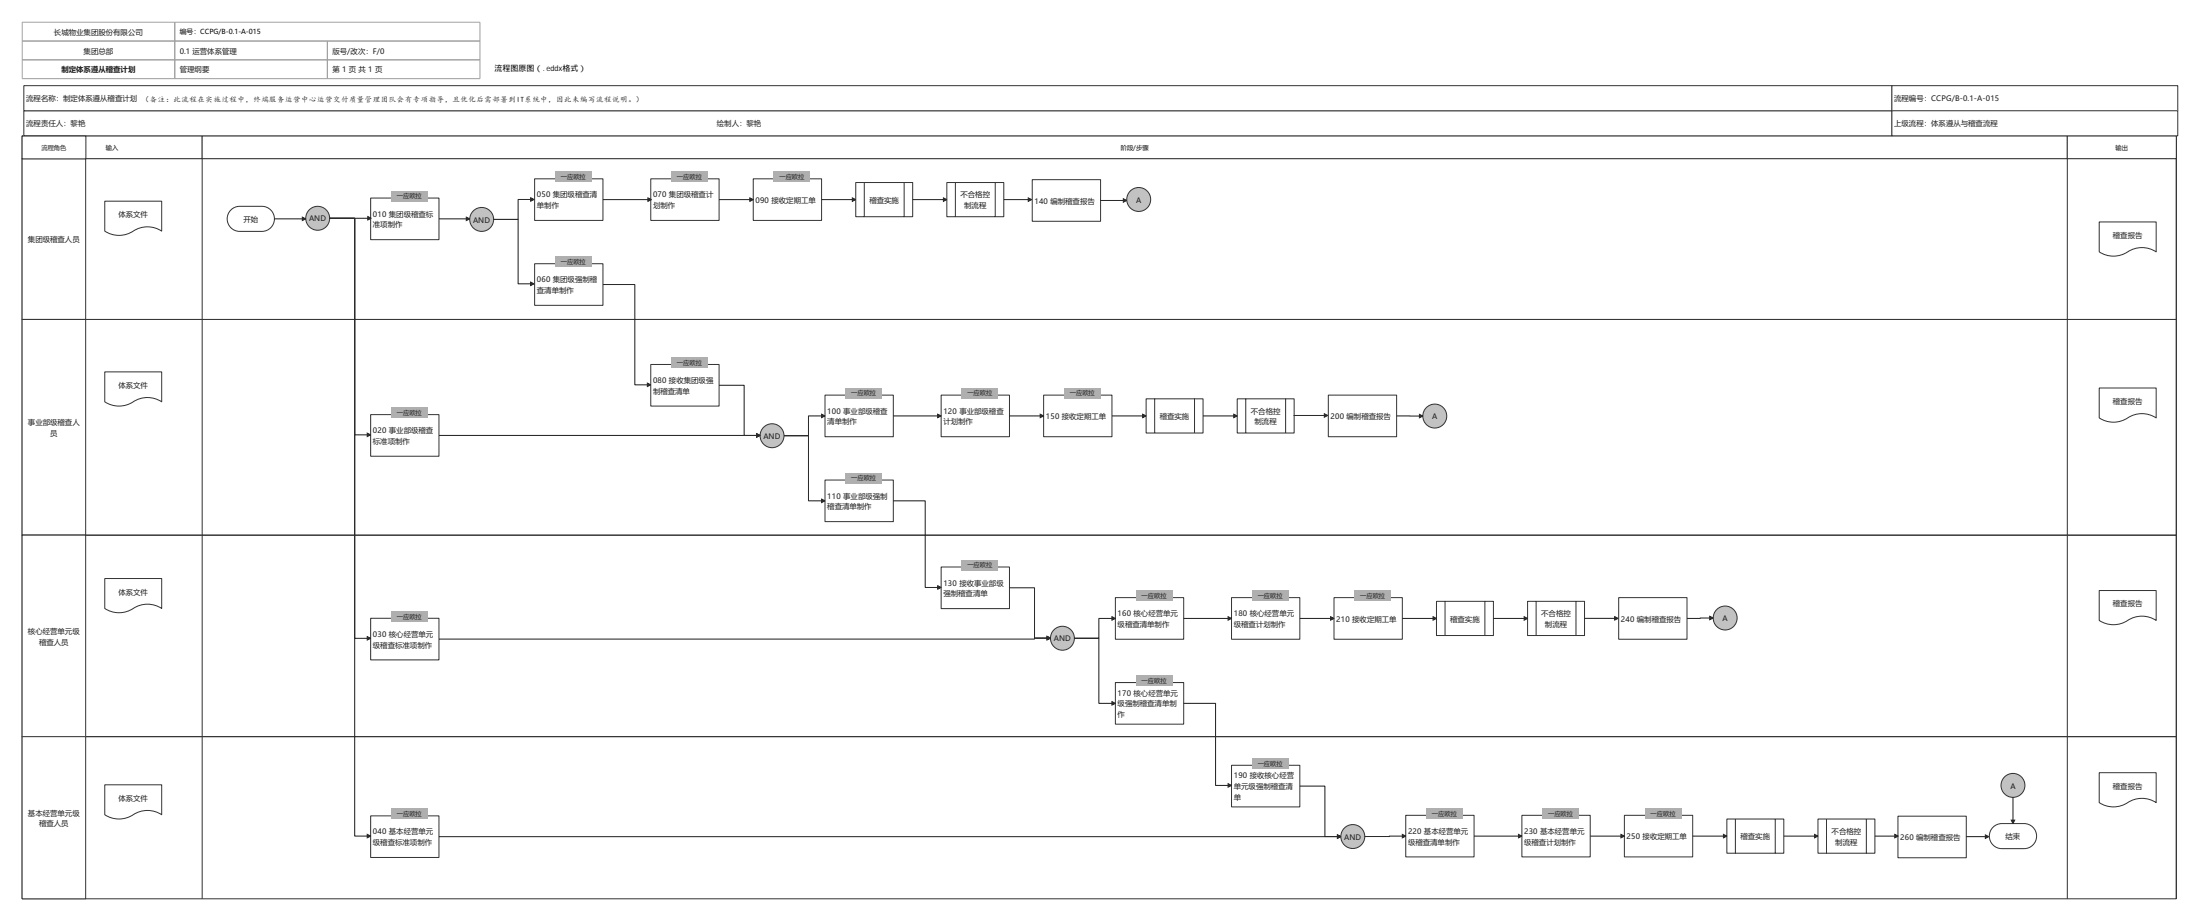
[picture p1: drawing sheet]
<svg xmlns="http://www.w3.org/2000/svg" width="1022mm" height="428mm" viewBox="0 0 1022 428" stroke-linecap="round" stroke-linejoin="round" font-family="sans-serif">
<path d="M10 74h1001v74h-1001z" fill="none" stroke="#323232" stroke-width=".46"/>
<path d="M10 74h30v74h-30z" fill="#fff"/>
<path d="M10 74h30v74h-30zM10 148h1001v100h-1001z" fill="none" stroke="#323232" stroke-width=".46"/>
<path d="M10 148h30v100h-30z" fill="#fff"/>
<path d="M10 148h30v100h-30zM10 248h1001v94h-1001z" fill="none" stroke="#323232" stroke-width=".46"/>
<path d="M10 248h30v94h-30z" fill="#fff"/>
<path d="M10 248h30v94h-30zM10 342h1001v75h-1001z" fill="none" stroke="#323232" stroke-width=".46"/>
<path d="M10 342h30v75h-30z" fill="#fff"/>
<path d="M94 63v354M10 342h30v75h-30z" fill="none" stroke="#323232" stroke-width=".46"/>
<path d="M10 63h84v11h-84z" fill="#fff"/>
<path d="M10 63h84v11h-84zM961 63v354" fill="none" stroke="#323232" stroke-width=".46"/>
<path d="M94 63h867v11h-867z" fill="#fff"/>
<path d="M94 63h867v11h-867zM1011 63v354" fill="none" stroke="#323232" stroke-width=".46"/>
<path d="M961 63h50v11h-50z" fill="#fff"/>
<path d="M961 63h50v11h-50z" fill="none" stroke="#323232" stroke-width=".46"/>
<path d="M11 51h868v12h-868z" fill="#fff"/>
<path d="M11 51h868v12h-868z" fill="none" stroke="#323232" stroke-width=".46"/>
<path d="M11 40h868v11h-868z" fill="#fff"/>
<path d="M11 40h868v11h-868z" fill="none" stroke="#323232" stroke-width=".46"/>
<path d="M879 40h133v11h-133z" fill="#fff"/>
<path d="M879 40h133v11h-133z" fill="none" stroke="#323232" stroke-width=".46"/>
<path d="M879 51h133v12h-133z" fill="#fff"/>
<path d="M879 51h133v12h-133z" fill="none" stroke="#323232" stroke-width=".46"/>
<path d="M10 63h30v11h-30z" fill="#fff"/>
<path d="M10 63h30v11h-30z" fill="none" stroke="#323232" stroke-width=".46"/>
<path d="M107 97l3-1h12a6 6 0 0 1 6 6 6 6 0 0 1-6 5h-11a6 6 0 0 1-5-3 6 6 0 0 1 1-7z" fill="#fff"/>
<path d="M107 97l3-1h12a6 6 0 0 1 6 6 6 6 0 0 1-6 5h-11a6 6 0 0 1-5-3 6 6 0 0 1 1-7z" fill="none" stroke="#323232" stroke-width=".46"/>
<path d="M926 384l3-2h12a6 6 0 0 1 5 6 6 6 0 0 1-5 6h-11a6 6 0 0 1-5-4 6 6 0 0 1 1-6z" fill="#fff"/>
<path d="M926 384l3-2h12a6 6 0 0 1 5 6 6 6 0 0 1-5 6h-11a6 6 0 0 1-5-4 6 6 0 0 1 1-6z" fill="none" stroke="#323232" stroke-width=".46"/>
<path d="M172 92h32v19h-32z" fill="#fff"/>
<path d="M172 92h32v19h-32z" fill="none" stroke="#323232" stroke-width=".46"/>
<path d="M182 89h17v4h-17z" fill="#afafaf"/>
<circle cx="148" cy="101" r="6" fill="#c2c2c2"/>
<circle cx="148" cy="101" r="6" fill="none" stroke="#323232" stroke-width=".46"/>
<path d="M398 85h26v16h-26z" fill="#fff"/>
<path d="M398 85h26v16h-26zM402 85v16zM420 85v16z" fill="none" stroke="#323232" stroke-width=".46"/>
<circle cx="529" cy="93" r="6" fill="#c2c2c2"/>
<circle cx="529" cy="93" r="6" fill="none" stroke="#323232" stroke-width=".46"/>
<path d="M49 93h26v14a13 13 0 0 0-15 1l-6 1-5-2z" fill="#fff"/>
<path d="M49 93h26v14a13 13 0 0 0-15 1l-6 1-5-2z" fill="none" stroke="#323232" stroke-width=".46"/>
<path d="M128 102h12" fill="none" stroke="#191919" stroke-width=".46"/>
<path d="M140 101l2 1h-2z" fill="#191919"/>
<path d="M140 101l2 1h-2zM153 101h18" fill="none" stroke="#191919" stroke-width=".46"/>
<path d="M171 101h2l-2 1z" fill="#191919"/>
<path d="M171 101h2l-2 1z" fill="none" stroke="#191919" stroke-width=".46"/>
<path d="M172 192h32v20h-32z" fill="#fff"/>
<path d="M172 192h32v20h-32z" fill="none" stroke="#323232" stroke-width=".46"/>
<path d="M182 189h17v5h-17z" fill="#afafaf"/>
<path d="M172 287h32v19h-32z" fill="#fff"/>
<path d="M172 287h32v19h-32z" fill="none" stroke="#323232" stroke-width=".46"/>
<path d="M182 284h17v4h-17z" fill="#afafaf"/>
<path d="M172 379h32v19h-32z" fill="#fff"/>
<path d="M172 379h32v19h-32z" fill="none" stroke="#323232" stroke-width=".46"/>
<path d="M182 375h17v5h-17z" fill="#afafaf"/>
<path d="M153 101h12v101h6" fill="none" stroke="#191919" stroke-width=".46"/>
<path d="M171 201l1 1-1 1z" fill="#191919"/>
<path d="M153 101h12v195h6M171 201l1 1-1 1z" fill="none" stroke="#191919" stroke-width=".46"/>
<path d="M171 296h1l-1 1z" fill="#191919"/>
<path d="M153 101h12v287h6M171 296h1l-1 1z" fill="none" stroke="#191919" stroke-width=".46"/>
<path d="M171 387l1 1-1 1z" fill="#191919"/>
<path d="M171 387l1 1-1 1z" fill="none" stroke="#191919" stroke-width=".46"/>
<circle cx="224" cy="102" r="6" fill="#c2c2c2"/>
<circle cx="224" cy="102" r="6" fill="none" stroke="#323232" stroke-width=".46"/>
<path d="M204 102h13" fill="none" stroke="#191919" stroke-width=".46"/>
<path d="M217 101l1 1h-1z" fill="#191919"/>
<path d="M217 101l1 1h-1z" fill="none" stroke="#191919" stroke-width=".46"/>
<path d="M248 83h32v19h-32z" fill="#fff"/>
<path d="M248 83h32v19h-32z" fill="none" stroke="#323232" stroke-width=".46"/>
<path d="M258 80h17v4h-17z" fill="#afafaf"/>
<path d="M248 122h32v20h-32z" fill="#fff"/>
<path d="M248 122h32v20h-32z" fill="none" stroke="#323232" stroke-width=".46"/>
<path d="M258 119h17v5h-17z" fill="#afafaf"/>
<path d="M247 93h-6v9h-12" fill="none" stroke="#191919" stroke-width=".46"/>
<path d="M247 92l1 1h-1z" fill="#191919"/>
<path d="M247 92l1 1h-1zM229 102h12v30h6" fill="none" stroke="#191919" stroke-width=".46"/>
<path d="M247 131l1 1-1 1z" fill="#191919"/>
<path d="M247 131l1 1-1 1z" fill="none" stroke="#191919" stroke-width=".46"/>
<path d="M302 169h32v20h-32z" fill="#fff"/>
<path d="M302 169h32v20h-32z" fill="none" stroke="#323232" stroke-width=".46"/>
<path d="M312 166h17v5h-17z" fill="#afafaf"/>
<path d="M302 83h32v19h-32z" fill="#fff"/>
<path d="M302 83h32v19h-32z" fill="none" stroke="#323232" stroke-width=".46"/>
<path d="M312 80h17v4h-17z" fill="#afafaf"/>
<path d="M280 93h21" fill="none" stroke="#191919" stroke-width=".46"/>
<path d="M301 92l2 1h-2z" fill="#191919"/>
<path d="M301 92l2 1h-2zM280 132h15v47h6" fill="none" stroke="#191919" stroke-width=".46"/>
<path d="M301 178l1 1h-1z" fill="#191919"/>
<path d="M301 178l1 1h-1z" fill="none" stroke="#191919" stroke-width=".46"/>
<path d="M350 83h32v19h-32z" fill="#fff"/>
<path d="M350 83h32v19h-32z" fill="none" stroke="#323232" stroke-width=".46"/>
<path d="M360 80h17v4h-17z" fill="#afafaf"/>
<path d="M334 93h14" fill="none" stroke="#191919" stroke-width=".46"/>
<path d="M348 92l2 1h-2z" fill="#191919"/>
<path d="M348 92l2 1h-2z" fill="none" stroke="#191919" stroke-width=".46"/>
<path d="M440 85h26v16h-26z" fill="#fff"/>
<path d="M440 85h26v16h-26zM444 85v16zM462 85v16z" fill="none" stroke="#323232" stroke-width=".46"/>
<path d="M382 93h14" fill="none" stroke="#191919" stroke-width=".46"/>
<path d="M396 92l2 1h-2z" fill="#191919"/>
<path d="M396 92l2 1h-2zM424 93h14" fill="none" stroke="#191919" stroke-width=".46"/>
<path d="M438 92l2 1h-2z" fill="#191919"/>
<path d="M438 92l2 1h-2z" fill="none" stroke="#191919" stroke-width=".46"/>
<path d="M533 185h26v16h-26z" fill="#fff"/>
<path d="M533 185h26v16h-26zM537 185v16zM555 185v16z" fill="none" stroke="#323232" stroke-width=".46"/>
<circle cx="359" cy="202" r="6" fill="#c2c2c2"/>
<circle cx="359" cy="202" r="6" fill="none" stroke="#323232" stroke-width=".46"/>
<path d="M383 183h32v20h-32z" fill="#fff"/>
<path d="M383 183h32v20h-32z" fill="none" stroke="#323232" stroke-width=".46"/>
<path d="M393 180h17v5h-17z" fill="#afafaf"/>
<path d="M383 223h32v19h-32z" fill="#fff"/>
<path d="M383 223h32v19h-32z" fill="none" stroke="#323232" stroke-width=".46"/>
<path d="M393 220h17v4h-17z" fill="#afafaf"/>
<path d="M382 193h-6v9h-12" fill="none" stroke="#191919" stroke-width=".46"/>
<path d="M382 192l1 1-1 1z" fill="#191919"/>
<path d="M382 192l1 1-1 1zM364 202h12v31h6" fill="none" stroke="#191919" stroke-width=".46"/>
<path d="M382 232l1 1h-1z" fill="#191919"/>
<path d="M382 232l1 1h-1z" fill="none" stroke="#191919" stroke-width=".46"/>
<path d="M437 183h32v20h-32z" fill="#fff"/>
<path d="M437 183h32v20h-32z" fill="none" stroke="#323232" stroke-width=".46"/>
<path d="M447 180h17v5h-17z" fill="#afafaf"/>
<path d="M415 193h21" fill="none" stroke="#191919" stroke-width=".46"/>
<path d="M436 192l1 1-1 1z" fill="#191919"/>
<path d="M436 192l1 1-1 1z" fill="none" stroke="#191919" stroke-width=".46"/>
<path d="M485 183h32v20h-32z" fill="#fff"/>
<path d="M485 183h32v20h-32z" fill="none" stroke="#323232" stroke-width=".46"/>
<path d="M495 180h16v5h-16z" fill="#afafaf"/>
<path d="M469 193h14" fill="none" stroke="#191919" stroke-width=".46"/>
<path d="M483 192l2 1-2 1z" fill="#191919"/>
<path d="M483 192l2 1-2 1z" fill="none" stroke="#191919" stroke-width=".46"/>
<path d="M575 185h26v16h-26z" fill="#fff"/>
<path d="M575 185h26v16h-26zM579 185v16zM597 185v16z" fill="none" stroke="#323232" stroke-width=".46"/>
<path d="M517 193h14" fill="none" stroke="#191919" stroke-width=".46"/>
<path d="M531 192l2 1-2 1z" fill="#191919"/>
<path d="M531 192l2 1-2 1zM559 193h14" fill="none" stroke="#191919" stroke-width=".46"/>
<path d="M573 192l2 1-2 1z" fill="#191919"/>
<path d="M573 192l2 1-2 1zM204 202h148" fill="none" stroke="#191919" stroke-width=".46"/>
<path d="M352 201l1 1-1 1z" fill="#191919"/>
<path d="M334 179h12v23h6M352 201l1 1-1 1z" fill="none" stroke="#191919" stroke-width=".46"/>
<path d="M352 201l1 1-1 1z" fill="#191919"/>
<path d="M352 201l1 1-1 1z" fill="none" stroke="#191919" stroke-width=".46"/>
<path d="M437 263h32v20h-32z" fill="#fff"/>
<path d="M437 263h32v20h-32z" fill="none" stroke="#323232" stroke-width=".46"/>
<path d="M447 260h17v5h-17z" fill="#afafaf"/>
<path d="M668 279h26v16h-26z" fill="#fff"/>
<path d="M668 279h26v16h-26zM672 279v16zM690 279v16z" fill="none" stroke="#323232" stroke-width=".46"/>
<circle cx="494" cy="296" r="6" fill="#c2c2c2"/>
<circle cx="494" cy="296" r="6" fill="none" stroke="#323232" stroke-width=".46"/>
<path d="M518 277h32v20h-32z" fill="#fff"/>
<path d="M518 277h32v20h-32z" fill="none" stroke="#323232" stroke-width=".46"/>
<path d="M528 274h17v5h-17z" fill="#afafaf"/>
<path d="M518 317h32v19h-32z" fill="#fff"/>
<path d="M518 317h32v19h-32z" fill="none" stroke="#323232" stroke-width=".46"/>
<path d="M528 314h17v4h-17z" fill="#afafaf"/>
<path d="M517 287h-6v9h-12" fill="none" stroke="#191919" stroke-width=".46"/>
<path d="M517 286l1 1-1 1z" fill="#191919"/>
<path d="M499 296h12v31h6M517 286l1 1-1 1z" fill="none" stroke="#191919" stroke-width=".46"/>
<path d="M517 326l1 1h-1z" fill="#191919"/>
<path d="M517 326l1 1h-1z" fill="none" stroke="#191919" stroke-width=".46"/>
<path d="M572 277h32v20h-32z" fill="#fff"/>
<path d="M572 277h32v20h-32z" fill="none" stroke="#323232" stroke-width=".46"/>
<path d="M582 274h17v5h-17z" fill="#afafaf"/>
<path d="M550 287h21" fill="none" stroke="#191919" stroke-width=".46"/>
<path d="M571 286l1 1-1 1z" fill="#191919"/>
<path d="M571 286l1 1-1 1z" fill="none" stroke="#191919" stroke-width=".46"/>
<path d="M620 277h32v20h-32z" fill="#fff"/>
<path d="M620 277h32v20h-32z" fill="none" stroke="#323232" stroke-width=".46"/>
<path d="M629 274h17v5h-17z" fill="#afafaf"/>
<path d="M604 287h14" fill="none" stroke="#191919" stroke-width=".46"/>
<path d="M618 286l2 1-2 1z" fill="#191919"/>
<path d="M618 286l2 1-2 1z" fill="none" stroke="#191919" stroke-width=".46"/>
<path d="M710 279h26v16h-26z" fill="#fff"/>
<path d="M710 279h26v16h-26zM714 279v16zM732 279v16z" fill="none" stroke="#323232" stroke-width=".46"/>
<path d="M652 287h14" fill="none" stroke="#191919" stroke-width=".46"/>
<path d="M666 286l2 1-2 1z" fill="#191919"/>
<path d="M666 286l2 1-2 1zM694 287h14" fill="none" stroke="#191919" stroke-width=".46"/>
<path d="M708 286l2 1-2 1z" fill="#191919"/>
<path d="M469 273h12v23h6M708 286l2 1-2 1z" fill="none" stroke="#191919" stroke-width=".46"/>
<path d="M487 296h1l-1 1z" fill="#191919"/>
<path d="M415 233h15v40h6M487 296h1l-1 1z" fill="none" stroke="#191919" stroke-width=".46"/>
<path d="M436 272l1 1-1 1z" fill="#191919"/>
<path d="M436 272l1 1-1 1zM487 296h-6v1h-277" fill="none" stroke="#191919" stroke-width=".46"/>
<path d="M487 295l1 1-1 1z" fill="#191919"/>
<path d="M487 295l1 1-1 1z" fill="none" stroke="#191919" stroke-width=".46"/>
<path d="M572 355h32v20h-32z" fill="#fff"/>
<path d="M572 355h32v20h-32z" fill="none" stroke="#323232" stroke-width=".46"/>
<path d="M582 352h17v5h-17z" fill="#afafaf"/>
<path d="M802 380h27v16h-27z" fill="#fff"/>
<path d="M802 380h27v16h-27zM806 380v16zM825 380v16z" fill="none" stroke="#323232" stroke-width=".46"/>
<circle cx="629" cy="388" r="6" fill="#c2c2c2"/>
<circle cx="629" cy="388" r="6" fill="none" stroke="#323232" stroke-width=".46"/>
<path d="M653 379h32v19h-32z" fill="#fff"/>
<path d="M653 379h32v19h-32z" fill="none" stroke="#323232" stroke-width=".46"/>
<path d="M663 375h17v5h-17z" fill="#afafaf"/>
<path d="M652 388h-18" fill="none" stroke="#191919" stroke-width=".46"/>
<path d="M652 387l1 1-1 1z" fill="#191919"/>
<path d="M652 387l1 1-1 1z" fill="none" stroke="#191919" stroke-width=".46"/>
<path d="M707 379h32v19h-32z" fill="#fff"/>
<path d="M707 379h32v19h-32z" fill="none" stroke="#323232" stroke-width=".46"/>
<path d="M717 375h17v5h-17z" fill="#afafaf"/>
<path d="M685 388h21" fill="none" stroke="#191919" stroke-width=".46"/>
<path d="M706 387l1 1-1 1z" fill="#191919"/>
<path d="M706 387l1 1-1 1z" fill="none" stroke="#191919" stroke-width=".46"/>
<path d="M755 379h32v19h-32z" fill="#fff"/>
<path d="M755 379h32v19h-32z" fill="none" stroke="#323232" stroke-width=".46"/>
<path d="M764 375h17v5h-17z" fill="#afafaf"/>
<path d="M739 388h14" fill="none" stroke="#191919" stroke-width=".46"/>
<path d="M753 387l2 1-2 1z" fill="#191919"/>
<path d="M753 387l2 1-2 1z" fill="none" stroke="#191919" stroke-width=".46"/>
<path d="M845 380h26v16h-26z" fill="#fff"/>
<path d="M845 380h26v16h-26zM849 380v16zM867 380v16z" fill="none" stroke="#323232" stroke-width=".46"/>
<path d="M787 388h14" fill="none" stroke="#191919" stroke-width=".46"/>
<path d="M801 387l1 1-1 1z" fill="#191919"/>
<path d="M801 387l1 1-1 1zM829 388h14" fill="none" stroke="#191919" stroke-width=".46"/>
<path d="M843 387l2 1-2 1z" fill="#191919"/>
<path d="M604 365h12v23h6M843 387l2 1-2 1z" fill="none" stroke="#191919" stroke-width=".46"/>
<path d="M622 388h1l-1 1z" fill="#191919"/>
<path d="M622 388h1l-1 1z" fill="none" stroke="#191919" stroke-width=".46"/>
<circle cx="935" cy="365" r="6" fill="#c2c2c2"/>
<circle cx="935" cy="365" r="6" fill="none" stroke="#323232" stroke-width=".46"/>
<path d="M550 327h15v38h6" fill="none" stroke="#191919" stroke-width=".46"/>
<path d="M571 364l1 1h-1z" fill="#191919"/>
<path d="M571 364l1 1h-1zM204 388h418" fill="none" stroke="#191919" stroke-width=".46"/>
<path d="M622 388h1l-1 1z" fill="#191919"/>
<path d="M622 388h1l-1 1z" fill="none" stroke="#191919" stroke-width=".46"/>
<path d="M49 173h26v14a13 13 0 0 0-15 1h-6l-5-1z" fill="#fff"/>
<path d="M49 173h26v14a13 13 0 0 0-15 1h-6l-5-1z" fill="none" stroke="#323232" stroke-width=".46"/>
<path d="M49 269h26v13a13 13 0 0 0-15 2h-6l-5-2z" fill="#fff"/>
<path d="M49 269h26v13a13 13 0 0 0-15 2h-6l-5-2z" fill="none" stroke="#323232" stroke-width=".46"/>
<path d="M49 364h26v14a13 13 0 0 0-15 1l-6 1-5-2z" fill="#fff"/>
<path d="M49 364h26v14a13 13 0 0 0-15 1l-6 1-5-2z" fill="none" stroke="#323232" stroke-width=".46"/>
<path d="M935 370v11" fill="none" stroke="#191919" stroke-width=".46"/>
<path d="M935 381h1l-1 1z" fill="#191919"/>
<path d="M935 381h1l-1 1z" fill="none" stroke="#191919" stroke-width=".46"/>
<path d="M480 83h31v20h-31z" fill="#fff"/>
<path d="M480 83h31v20h-31z" fill="none" stroke="#323232" stroke-width=".46"/>
<path d="M466 93h12" fill="none" stroke="#191919" stroke-width=".46"/>
<path d="M478 92l1 1h-1z" fill="#191919"/>
<path d="M478 92l1 1h-1zM511 93h11" fill="none" stroke="#191919" stroke-width=".46"/>
<path d="M522 92l2 1-2 1z" fill="#191919"/>
<path d="M522 92l2 1-2 1z" fill="none" stroke="#191919" stroke-width=".46"/>
<circle cx="667" cy="193" r="6" fill="#c2c2c2"/>
<circle cx="667" cy="193" r="6" fill="none" stroke="#323232" stroke-width=".46"/>
<path d="M617 183h32v20h-32z" fill="#fff"/>
<path d="M617 183h32v20h-32z" fill="none" stroke="#323232" stroke-width=".46"/>
<path d="M649 193h11" fill="none" stroke="#191919" stroke-width=".46"/>
<path d="M660 192l1 1-1 1z" fill="#191919"/>
<path d="M601 193h14M660 192l1 1-1 1z" fill="none" stroke="#191919" stroke-width=".46"/>
<path d="M615 192l2 1-2 1z" fill="#191919"/>
<path d="M615 192l2 1-2 1z" fill="none" stroke="#191919" stroke-width=".46"/>
<circle cx="802" cy="287" r="6" fill="#c2c2c2"/>
<circle cx="802" cy="287" r="6" fill="none" stroke="#323232" stroke-width=".46"/>
<path d="M752 277h32v20h-32z" fill="#fff"/>
<path d="M752 277h32v20h-32z" fill="none" stroke="#323232" stroke-width=".46"/>
<path d="M795 287h-11" fill="none" stroke="#191919" stroke-width=".46"/>
<path d="M795 286l1 1-1 1z" fill="#191919"/>
<path d="M736 287h14M795 286l1 1-1 1z" fill="none" stroke="#191919" stroke-width=".46"/>
<path d="M750 286l2 1-2 1z" fill="#191919"/>
<path d="M750 286l2 1-2 1z" fill="none" stroke="#191919" stroke-width=".46"/>
<path d="M882 379h32v19h-32z" fill="#fff"/>
<path d="M882 379h32v19h-32z" fill="none" stroke="#323232" stroke-width=".46"/>
<path d="M871 388h10" fill="none" stroke="#191919" stroke-width=".46"/>
<path d="M881 387l1 1-1 1z" fill="#191919"/>
<path d="M881 387l1 1-1 1zM914 388h9" fill="none" stroke="#191919" stroke-width=".46"/>
<path d="M923 388h1l-1 1z" fill="#191919"/>
<path d="M923 388h1l-1 1z" fill="none" stroke="#191919" stroke-width=".46"/>
<path d="M976 359h26v14a13 13 0 0 0-16 1l-5 1-5-2z" fill="#fff"/>
<path d="M976 359h26v14a13 13 0 0 0-16 1l-5 1-5-2z" fill="none" stroke="#323232" stroke-width=".46"/>
<path d="M976 274h26v14a13 13 0 0 0-16 1l-5 1-5-2z" fill="#fff"/>
<path d="M976 274h26v14a13 13 0 0 0-16 1l-5 1-5-2z" fill="none" stroke="#323232" stroke-width=".46"/>
<path d="M976 180h26v14a13 13 0 0 0-16 1l-5 1-5-2z" fill="#fff"/>
<path d="M976 180h26v14a13 13 0 0 0-16 1l-5 1-5-2z" fill="none" stroke="#323232" stroke-width=".46"/>
<path d="M976 103h26v14a13 13 0 0 0-16 1l-5 1-5-2z" fill="#fff"/>
<path d="M976 103h26v14a13 13 0 0 0-16 1l-5 1-5-2z" fill="none" stroke="#323232" stroke-width=".46"/>
<g fill="#fff">
<path d="M10 10h71v9h-71z" fill-rule="evenodd"/>
<path d="M81 10h142v9h-142z" fill-rule="evenodd"/>
<path d="M10 19h71v9h-71z" fill-rule="evenodd"/>
<path d="M81 19h71v9h-71z" fill-rule="evenodd"/>
<path d="M152 19h71v9h-71z" fill-rule="evenodd"/>
<path d="M10 28h71v9h-71z" fill-rule="evenodd"/>
<path d="M81 28h71v9h-71z" fill-rule="evenodd"/>
<path d="M152 28h71v9h-71z" fill-rule="evenodd"/>
</g>
<path d="M10 10h213v27h-213zM10 19h213M81 10v27M152 19v18M10 28h213" fill="none" stroke="#a0a0a4" stroke-width=".46"/>
<text font-size="3.7" x="230" y="33">流程图原图（.eddx格式）</text>
<g font-size="3.4" fill="#191919">
<text x="25" y="16">长城物业集团股份有限公司</text>
<text x="39" y="25">集团总部</text>
<text x="84" y="25">0.1 运营体系管理</text>
<text x="154" y="25">版号/改次：F/0</text>
<text x="29" y="34">制定体系遵从稽查计划</text>
<text x="84" y="34">管理纲要</text>
<text x="154" y="34">第 1 页 共 1 页</text>
<text x="12" y="47">流程名称：制定体系遵从稽查计划 （备注：此流程在实施过程中，终端服务运营中心运营交付质量管理团队会有专项指导，且优化后需部署到IT系统中，因此未编写流程说明。）</text>
<text x="880" y="47">流程编号：CCPG/B-0.1-A-015</text>
<text x="12" y="59">流程责任人：黎艳</text>
<text x="333" y="59">绘制人：黎艳</text>
<text x="880" y="59">上级流程：体系遵从与稽查流程</text>
<text x="250" y="92">050 集团级稽查清</text>
<text x="303" y="92">070 集团级稽查计</text>
<text x="351" y="94">090 接收定期工单</text>
<text x="404" y="94">稽查实施</text>
<text x="446" y="92">不合格控</text>
<text x="481" y="95">140 编制稽查报告</text>
<text x="528" y="94">A</text>
<text x="55" y="101">体系文件</text>
<text x="173" y="101">010 集团级稽查标</text>
<text x="250" y="97">单制作</text>
<text x="303" y="97">划制作</text>
<text x="448" y="97">制流程</text>
<text x="113" y="103">开始</text>
<text x="144" y="103">AND</text>
<text x="173" y="106">准项制作</text>
<text x="220" y="103">AND</text>
<text x="13" y="113">集团级稽查人员</text>
<text x="982" y="110">稽查报告</text>
<text x="250" y="131">060 集团级强制稽</text>
<text x="250" y="136">查清单制作</text>
<text x="303" y="178">080 接收集团级强</text>
<text x="55" y="180">体系文件</text>
<text x="303" y="183">制稽查清单</text>
<text x="982" y="188">稽查报告</text>
<text x="13" y="197">事业部级稽查人</text>
<text x="384" y="192">100 事业部级稽查</text>
<text x="384" y="197">清单制作</text>
<text x="438" y="192">120 事业部级稽查</text>
<text x="438" y="197">计划制作</text>
<text x="486" y="195">150 接收定期工单</text>
<text x="539" y="195">稽查实施</text>
<text x="581" y="192">不合格控</text>
<text x="583" y="197">制流程</text>
<text x="618" y="195">200 编制稽查报告</text>
<text x="666" y="195">A</text>
<text x="23" y="202">员</text>
<text x="173" y="201">020 事业部级稽查</text>
<text x="355" y="204">AND</text>
<text x="173" y="206">标准项制作</text>
<text x="384" y="231">110 事业部级强制</text>
<text x="384" y="236">稽查清单制作</text>
<text x="55" y="276">体系文件</text>
<text x="438" y="272">130 接收事业部级</text>
<text x="438" y="277">强制稽查清单</text>
<text x="982" y="282">稽查报告</text>
<text x="519" y="286">160 核心经营单元</text>
<text x="573" y="286">180 核心经营单元</text>
<text x="716" y="286">不合格控</text>
<text x="519" y="291">级稽查清单制作</text>
<text x="573" y="291">级稽查计划制作</text>
<text x="621" y="289">210 接收定期工单</text>
<text x="674" y="289">稽查实施</text>
<text x="718" y="291">制流程</text>
<text x="753" y="289">240 编制稽查报告</text>
<text x="800" y="288">A</text>
<text x="13" y="294">核心经营单元级</text>
<text x="18" y="299">稽查人员</text>
<text x="173" y="296">030 核心经营单元</text>
<text x="490" y="298">AND</text>
<text x="173" y="301">级稽查标准项制作</text>
<text x="519" y="323">170 核心经营单元</text>
<text x="519" y="328">级强制稽查清单制</text>
<text x="519" y="333">作</text>
<text x="573" y="361">190 接收核心经营</text>
<text x="55" y="372">体系文件</text>
<text x="573" y="366">单元级强制稽查清</text>
<text x="573" y="371">单</text>
<text x="934" y="366">A</text>
<text x="982" y="366">稽查报告</text>
<text x="13" y="379">基本经营单元级</text>
<text x="18" y="384">稽查人员</text>
<text x="173" y="387">040 基本经营单元</text>
<text x="625" y="390">AND</text>
<text x="654" y="387">220 基本经营单元</text>
<text x="708" y="387">230 基本经营单元</text>
<text x="756" y="390">250 接收定期工单</text>
<text x="809" y="390">稽查实施</text>
<text x="851" y="387">不合格控</text>
<text x="932" y="390">结束</text>
<text x="173" y="392">级稽查标准项制作</text>
<text x="654" y="392">级稽查清单制作</text>
<text x="708" y="392">级稽查计划制作</text>
<text x="853" y="392">制流程</text>
<text x="883" y="390">260 编制稽查报告</text>
</g>
<text font-size="3.2" x="84" y="16">编号：CCPG/B-0.1-A-015</text>
<g font-size="2.9" fill="#191919">
<text x="19" y="70">流程角色</text>
<text x="261" y="83">一应欧拉</text>
<text x="315" y="83">一应欧拉</text>
<text x="362" y="83">一应欧拉</text>
<text x="184" y="92">一应欧拉</text>
<text x="261" y="123">一应欧拉</text>
<text x="315" y="169">一应欧拉</text>
<text x="396" y="184">一应欧拉</text>
<text x="450" y="184">一应欧拉</text>
<text x="497" y="184">一应欧拉</text>
<text x="184" y="193">一应欧拉</text>
<text x="396" y="223">一应欧拉</text>
<text x="450" y="263">一应欧拉</text>
<text x="530" y="278">一应欧拉</text>
<text x="584" y="278">一应欧拉</text>
<text x="632" y="278">一应欧拉</text>
<text x="184" y="287">一应欧拉</text>
<text x="530" y="317">一应欧拉</text>
<text x="584" y="355">一应欧拉</text>
<text x="184" y="379">一应欧拉</text>
<text x="665" y="379">一应欧拉</text>
<text x="719" y="379">一应欧拉</text>
<text x="767" y="379">一应欧拉</text>
</g>
<g font-size="2.9">
<text x="49" y="69">输入</text>
<text x="521" y="69">阶段/步骤</text>
<text x="983" y="69">输出</text>
</g>
</svg>
